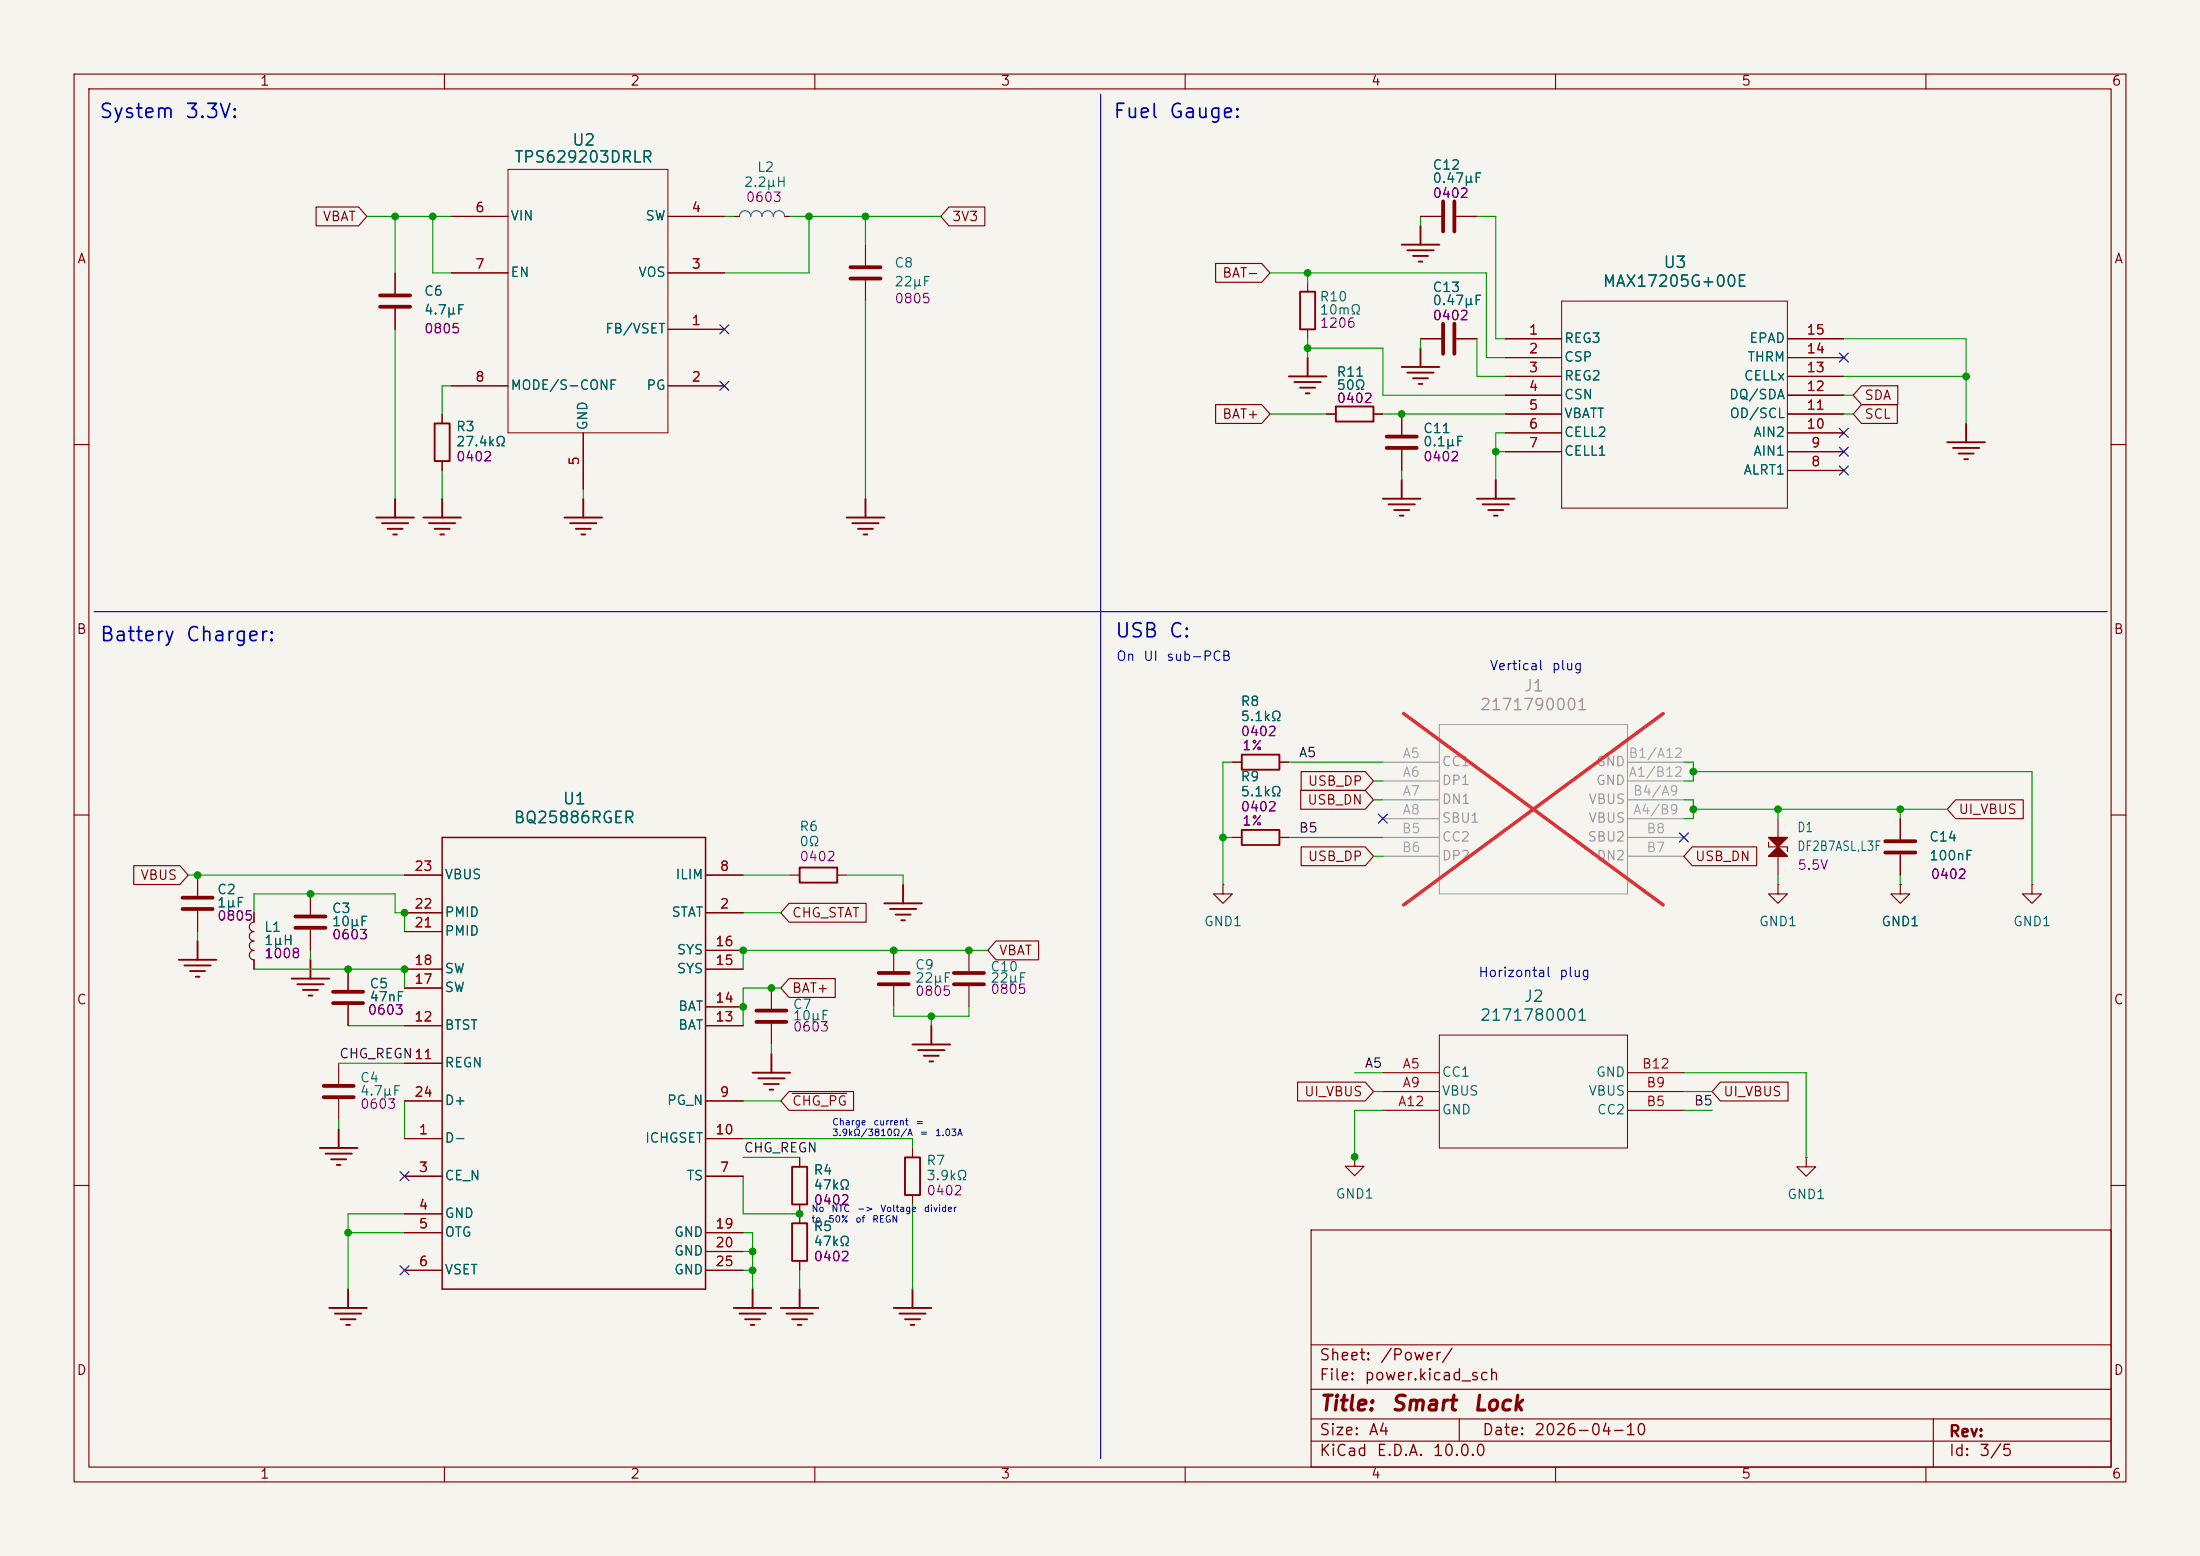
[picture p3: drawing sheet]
<svg xmlns="http://www.w3.org/2000/svg" width="297mm" height="210mm" viewBox="0 0 297 210" stroke-linecap="round" stroke-linejoin="round" font-family="sans-serif">
<path d="M0 0h297v210h-297z" fill="#f5f4ef" stroke="#f5f4ef" stroke-width=".14"/>
<g fill="none" stroke="#840000" stroke-width=".15">
<path d="M10 10h277v190h-277zM12 12h273v186h-273zM60 10v2M110 10v2M160 10v2M210 10v2M260 10v2M42.7 27.9h5.7l1.1 1.3-1.1 1.3h-5.7zM53.3 36.8v2.8M61 29.2h7.6M61 36.8h7.6M90.2 29.2h7.6"/>
<path d="M90.2 36.8h7.6M99.1 29.2h.7M105.9 29.2h.8M116.8 33v2.8M116.8 37.8v2.8M128.1 27.9h4.9v2.6h-4.9l-1.1-1.3zM164.1 35.6h6.2l1.1 1.2-1.1 1.3h-6.2zM176.5 38.1v1.3M191.8 29.2h2.8M196.6 29.2h2.8M53.3 41.7v2.8M59.7 55.9v1.3"/>
<path d="M61 52.1h7.6M78.7 58.4v7.6M90.2 44.5h7.6M90.2 52.1h7.6M164.1 54.6h6.2l1.1 1.3-1.1 1.3h-6.2zM176.5 44.5v1.2M179.1 55.9h1.2M185.4 55.9h1.3M189.2 55.9v2.8M191.8 45.7h2.8M196.6 45.7h2.8M203.2 45.7h7.6"/>
<path d="M203.2 55.9h7.6M203.2 48.3h7.6M203.2 50.8h7.6M203.2 53.3h7.6M203.2 58.4h7.6M241.3 45.7h7.6M241.3 55.9h7.6M241.3 48.3h7.6M241.3 50.8h7.6M241.3 53.3h7.6M241.3 58.4h7.6M251.3 52.1h4.9v2.5h-4.9l-1.1-1.3z"/>
<path d="M251.3 54.6h4.8v2.6h-4.8l-1.1-1.3zM10 60h2M59.7 62.2v1.3M189.2 60.7v2.8M203.2 61h7.6M241.3 61h7.6M241.3 63.5h7.6M285 60h2M10 110h2M18.1 116.8h6.2l1.1 1.3-1.1 1.3h-6.2zM26.7 118.1v2.8M54.6 118.1h5.1"/>
<path d="M95.2 118.1h5.1M106.7 118.1h1.2M113 118.1h1.3M165.1 119.4v1.3h1.3l-1.3 1.2-1.3-1.2h1.3M165.1 119.4h.1M166.4 102.9h1.2M166.4 113h1.2M172.7 102.9h1.3M172.7 113h1.3M175.6 106.7h8.7l1.1 1.3-1.1 1.2h-8.7zM175.7 104.1h8.6l1.1 1.3-1.1 1.3h-8.6zM175.7 114.3h8.6l1.1 1.3-1.1 1.2h-8.6z"/>
<path d="M228.4 114.3h8.8v2.5h-8.8l-1.1-1.2zM238.8 113h2.5l-2.5 2.6h2.5zM238.8 113.7v.6h2.5v.6M240 119.4v1.3h1.3l-1.3 1.2-1.2-1.2h1.2M240 119.4h.1M240 110.5v2.5M240 115.6v2.5M256.5 119.4v1.3h1.3l-1.3 1.2-1.2-1.2h1.2M256.5 119.4h.1M256.5 110.5v2.8M256.5 115.3v2.8M264 107.9h9.1v2.6h-9.1l-1.1-1.3z"/>
<path d="M274.3 119.4v1.3h1.3l-1.3 1.2-1.3-1.2h1.3M274.3 119.4h.1M285 110h2M26.7 122.9v2.8M34.3 123.2v1.3a.64 .64 0 0 0-.6 .6 .64 .64 0 0 0 .6 .6 .64 .64 0 0 0-.6 .7 .64 .64 0 0 0 .6 .6 .64 .64 0 0 0-.6 .6 .64 .64 0 0 0 .6 .7 .64 .64 0 0 0-.6 .6 .64 .64 0 0 0 .6 .6v1.3M41.9 120.7v2.7M41.9 125.5v2.8M47 130.8v2.8M47 135.6v2.8M54.6 123.2h5.1M54.6 138.4h5.1M54.6 130.8h5.1"/>
<path d="M54.6 133.4h5.1M54.6 125.7h5.1M95.2 123.2h5.1M95.2 138.4h5.1M95.2 135.9h5.1M95.2 130.8h5.1M95.2 128.3h5.1M104.1 133.4v2.7M104.1 138.2v2.8M106.5 132.1h6.3v2.5h-6.3l-1.1-1.2zM106.5 121.9h10.4v2.6h-10.4l-1.1-1.3zM120.6 128.3v2.8"/>
<path d="M120.6 133.1v2.8M130.8 128.3v2.8M130.8 133.1v2.8M134.5 127h5.7v2.5h-5.7l-1.2-1.2zM45.7 143.5v2.8M45.7 148.3v2.8M54.6 153.7h5.1M54.6 158.8h5.1M54.6 148.6h5.1M54.6 143.5h5.1M95.2 153.7h5.1M95.2 158.8h5.1"/>
<path d="M95.2 148.6h5.1M106.5 147.3h8.7v2.6h-8.7l-1.1-1.3zM107 147.6h7.3M107.9 156.2v1.3M123.2 154.9v1.3M175.2 146h9.1l1.1 1.3-1.1 1.3h-9.1zM182.9 156.1v1.3h1.2l-1.2 1.3-1.3-1.3h1.3M182.9 156.1h.1M186.7 144.8h7.6M186.7 147.3h7.6M186.7 149.9h7.6M219.7 144.8h7.6"/>
<path d="M219.7 147.3h7.6M219.7 149.9h7.6M232.3 146h9.1v2.6h-9.1l-1.2-1.3zM243.8 156.2v1.3h1.3l-1.3 1.3-1.2-1.3h1.2M243.8 156.2h.1M10 160h2M54.6 163.8h5.1M54.6 171.5h5.1M54.6 166.4h5.1M95.2 171.5h5.1M95.2 166.4h5.1M95.2 168.9h5.1"/>
<path d="M107.9 162.6v2.5M107.9 170.2v1.3M123.2 161.3v1.3M177 166h108v32h-108zM285 160h2M60 198v2M110 198v2M160 198v2M177 194.5h108M177 191.5h108M177 187.5h108M177 181.5h108"/>
<path d="M197 191.5v3M210 198v2M260 198v2M261 191.5v6.5"/>
</g>
<path d="M99.8 29.2a.76 .76 0 0 1 .8-.8 .76 .76 0 0 1 .7 .8 .76 .76 0 0 1 .8-.8 .76 .76 0 0 1 .8 .8 .76 .76 0 0 1 .7-.8 .76 .76 0 0 1 .8 .8 .76 .76 0 0 1 .8-.8 .76 .76 0 0 1 .7 .8" fill="none" stroke="#0077c8" stroke-width=".15"/>
<g fill="none" stroke="#840000" stroke-width=".25">
<path d="M175.5 39.4h2v5.1h-2zM189.2 33h5.1M190 33.8h3.5M190.8 34.5h2M191.5 35.3h.5M191.8 30.5v2.5M58.7 57.2h2v5h-2zM174 50.8h5.1M174.8 51.6h3.5M175.5 52.3h2M176.3 53.1h.5M176.5 48.3v2.5"/>
<path d="M180.3 54.9h5.1v2h-5.1zM189.2 49.5h5.1M190 50.3h3.5M190.8 51.1h2M191.5 51.8h.5M191.8 47v2.5M262.9 59.7h5.1M265.4 57.2v2.5M50.8 69.9h5.1M51.6 70.6h3.5M52.3 71.4h2.1M53.1 72.1h.5"/>
<path d="M53.3 67.3v2.6M57.1 69.9h5.1M57.9 70.6h3.6M58.7 71.4h2M59.4 72.1h.5M59.7 67.3v2.6M76.2 69.9h5.1M77 70.6h3.5M77.7 71.4h2.1M78.5 72.1h.5M78.7 67.3v2.6M114.3 69.9h5.1"/>
<path d="M115.1 70.6h3.5M115.8 71.4h2.1M116.6 72.1h.5M116.8 67.3v2.6M186.7 67.3h5.1M187.5 68.1h3.5M188.2 68.8h2M189 69.6h.5M189.2 64.8v2.5M199.4 67.3h5.1M200.2 68.1h3.5M200.9 68.8h2"/>
<path d="M201.7 69.6h.5M201.9 64.8v2.5M263.7 60.5h3.5M264.4 61.2h2M265.2 62h.5M107.9 117.1h5.1v2h-5.1zM121.9 119.4v2.5M167.6 101.9h5.1v2h-5.1zM167.6 112h5.1v2h-5.1zM24.1 129.5h5.1M24.9 130.3h3.5M25.7 131.1h2"/>
<path d="M26.4 131.8h.5M26.7 127v2.5M39.4 132.1h5M40.1 132.8h3.6M40.9 133.6h2M41.7 134.4h.5M41.9 129.5v2.6M119.4 121.9h5.1M120.1 122.7h3.6M120.9 123.4h2M121.7 124.2h.5M125.7 138.4v2.6"/>
<path d="M43.2 154.9h5.1M43.9 155.7h3.6M44.7 156.5h2M45.5 157.2h.5M45.7 152.4v2.5M101.6 144.8h5.1M102.4 145.5h3.5M103.1 146.3h2.1M103.9 147.1h.5M104.1 142.2v2.6M106.9 157.5h2.1v5.1h-2.1zM122.2 156.2h2v5.1h-2z"/>
<path d="M123.2 141h5.1M124 141.7h3.5M124.7 142.5h2M125.5 143.3h.5M44.4 176.5h5.1M45.2 177.3h3.6M46 178.1h2M46.7 178.8h.5M47 174v2.5M99.1 176.5h5M99.8 177.3h3.6M100.6 178.1h2"/>
<path d="M101.3 178.8h.6M101.6 174v2.5M105.4 176.5h5.1M106.2 177.3h3.5M106.9 165.1h2.1v5.1h-2.1zM106.9 178.1h2.1M107.7 178.8h.5M107.9 174v2.5M120.6 176.5h5.1M121.4 177.3h3.6M122.2 178.1h2M122.9 178.8h.5"/>
<path d="M123.2 174v2.5"/>
</g>
<g fill="none" stroke="#840000" stroke-width=".51">
<path d="M51.3 39.9h4.1M114.8 36.1h4.1M114.8 37.6h4.1M194.8 27.2v4M196.3 27.2v4M51.3 41.4h4.1M187.2 58.9h4.1M194.8 43.7v4.1M196.3 43.7v4.1M187.2 60.5h4.1M254.5 113.5h4.1M254.5 115.1h4.1"/>
<path d="M24.6 121.2h4.1M24.6 122.7h4.1M39.9 123.7h4M39.9 125.2h4M45 133.9h4M45 135.4h4M102.1 136.4h4.1M102.1 137.9h4.1M118.6 131.3h4.1M118.6 132.8h4.1M128.8 131.3h4M128.8 132.8h4"/>
<path d="M43.7 146.6h4.1M43.7 148.1h4.1"/>
</g>
<path d="M68.6 22.9h21.6v35.5h-21.6zM210.8 40.6h30.5v28h-30.5zM194.3 139.7h25.4v15.2h-25.4z" fill="none" stroke="#840000" stroke-width=".14"/>
<path d="M59.7 113h35.5v61h-35.5z" fill="none" stroke="#840000" stroke-width=".2"/>
<path d="M194.3 97.8h25.4v22.9h-25.4z" fill="none" stroke="#9c9b98" stroke-width=".14"/>
<path d="M186.7 105.4h7.6M186.7 110.5h7.6M186.7 102.9h7.6M186.7 108h7.6M186.7 113h7.6M186.7 115.6h7.6M219.7 105.4h7.6M219.7 110.5h7.6M219.7 102.9h7.6M219.7 108h7.6M219.7 113h7.6M219.7 115.6h7.6" fill="none" stroke="#9c9b98" stroke-width=".15"/>
<path d="M189.5 96.3l35 25.8M224.5 96.3l-35 25.8" fill="none" stroke="#e12e31" stroke-width=".46"/>
<g fill="#840000" stroke="#840000" stroke-width=".15">
<path d="M238.8 115.6l1.2-1.3 1.3 1.3z"/>
<path d="M238.8 113h2.5l-1.3 1.3z"/>
</g>
<path d="M148.6 12.7v184.2M12.7 82.6h271.8" fill="none" stroke="#0000c2" stroke-width=".15"/>
<g fill="none" stroke="#009600" stroke-width=".15">
<path d="M49.5 29.2h11.5M53.3 29.2v7.6M58.4 29.2v7.6h2.6M97.8 29.2h1.3M106.7 29.2h20.3M109.2 29.2v7.6h-11.4M116.8 29.2v3.8M171.4 36.8h29.3v11.5h2.5M176.5 36.8v1.3M191.8 29.2v1.3M199.4 29.2h2.5v16.5h1.3M53.3 44.5v22.8"/>
<path d="M61 52.1h-1.3v3.8M116.8 40.6v26.7M171.4 55.9h7.7M176.5 45.7v2.6M176.5 47h10.2v6.3h16.5M186.7 55.9h16.5M191.8 45.7v1.3M199.4 45.7v5.1h3.8M203.2 58.4h-1.3v6.4M248.9 53.3h1.3M248.9 50.8h16.5M248.9 45.7h16.5v11.5"/>
<path d="M248.9 55.9h1.3M59.7 63.5v3.8M78.7 66v1.3M189.2 63.5v1.3M201.9 61h1.3M25.4 118.1h29.2M100.3 118.1h6.4M114.3 118.1h7.6v1.3M165.1 113h1.3M166.4 102.9h-1.3v16.5M174 113h12.7M174 102.9h12.7"/>
<path d="M185.4 108h1.3M185.4 105.4h1.3M185.4 115.6h1.3M227.3 108h1.3v2.5h-1.3M227.3 102.9h1.3v2.5h-1.3M228.6 104.1h45.7v15.3M228.6 109.2h34.3M240 109.2v1.3M240 118.1v1.3M256.5 109.2v1.3M256.5 118.1v1.3M26.7 125.7v1.3"/>
<path d="M34.3 123.2v-2.5h19v2.5h1.3v2.5M34.3 130.8h20.3v2.6M41.9 128.3v1.2M47 138.4h7.6M100.3 123.2h5.1M105.4 133.4h-5.1v5M120.6 135.9v1.3h10.2v-1.3M125.7 137.2v1.2M133.3 128.3h-33v2.5M45.7 151.1v1.3M45.7 143.5h8.9M54.6 148.6v5.1"/>
<path d="M100.3 148.6h5.1M100.3 153.7h22.9v1.2M100.3 158.8v5h7.6M100.3 156.2h7.6M104.1 141v1.2M182.9 144.8h3.8M185.4 147.3h1.3M186.7 149.9h-3.8v6.3M227.3 149.9h3.8M227.3 144.8h16.5v11.4M227.3 147.3h3.8M47 166.4h7.6"/>
<path d="M54.6 163.8h-7.6v10.2M100.3 171.5h1.3M100.3 166.4h1.3v7.6M100.3 168.9h1.3M107.9 171.5v2.5M123.2 162.6v11.4"/>
</g>
<g fill="none" stroke="#000084" stroke-width=".15">
<path d="M97.2 51.5l1.2 1.2M97.2 43.8l1.2 1.3M98.4 51.5l-1.2 1.2M98.4 43.8l-1.2 1.3M248.3 47.7l1.2 1.2M248.3 57.8l1.2 1.2M249.5 47.7l-1.2 1.2M249.5 57.8l-1.2 1.2M248.3 62.9l1.2 1.2M248.3 60.4l1.2 1.2M249.5 62.9l-1.2 1.2M249.5 60.4l-1.2 1.2"/>
<path d="M186.1 109.9l1.2 1.2M187.3 109.9l-1.2 1.2M226.7 112.4l1.2 1.2M227.9 112.4l-1.2 1.2M54 158.1l1.2 1.3M55.2 158.1l-1.2 1.3M54 170.8l1.2 1.3M55.2 170.8l-1.2 1.3"/>
</g>
<g fill="#009600" stroke="#009600" stroke-width=".14">
<circle cx="176.5" cy="36.8" r=".46"/>
<circle cx="176.5" cy="47" r=".46"/>
<circle cx="116.8" cy="29.2" r=".46"/>
<circle cx="109.2" cy="29.2" r=".46"/>
<circle cx="53.3" cy="29.2" r=".46"/>
<circle cx="58.4" cy="29.2" r=".46"/>
<circle cx="165.1" cy="113" r=".46"/>
<circle cx="228.6" cy="109.2" r=".46"/>
<circle cx="182.9" cy="156.1" r=".46"/>
<circle cx="201.9" cy="61" r=".46"/>
<circle cx="265.4" cy="50.8" r=".46"/>
<circle cx="54.6" cy="123.2" r=".46"/>
<circle cx="41.9" cy="120.7" r=".46"/>
<circle cx="47" cy="166.4" r=".46"/>
<circle cx="47" cy="130.8" r=".46"/>
<circle cx="26.7" cy="118.1" r=".46"/>
<circle cx="54.6" cy="130.8" r=".46"/>
<circle cx="189.2" cy="55.9" r=".46"/>
<circle cx="125.7" cy="137.2" r=".46"/>
<circle cx="100.3" cy="135.9" r=".46"/>
<circle cx="100.3" cy="128.3" r=".46"/>
<circle cx="104.1" cy="133.4" r=".46"/>
<circle cx="120.6" cy="128.3" r=".46"/>
<circle cx="130.8" cy="128.3" r=".46"/>
<circle cx="256.5" cy="109.2" r=".46"/>
<circle cx="240" cy="109.2" r=".46"/>
<circle cx="228.6" cy="104.1" r=".46"/>
<circle cx="101.6" cy="171.5" r=".46"/>
<circle cx="101.6" cy="168.9" r=".46"/>
<circle cx="107.9" cy="163.8" r=".46"/>
</g>
<g font-size="2" fill="#840000">
<text x="178" y="190.9">Title:</text>
<text x="187.7" y="190.9">Smart</text>
<text x="198.7" y="190.9">Lock</text>
</g>
<g font-size="1.9" fill="#0000c2">
<text x="13.3" y="16.4">System</text>
<text x="24.9" y="16.4">3.3V:</text>
<text x="150.2" y="16.4">Fuel</text>
<text x="157.7" y="16.4">Gauge:</text>
<text x="13.4" y="87">Battery</text>
<text x="25" y="87">Charger:</text>
<text x="150.4" y="86.5">USB</text>
<text x="157.7" y="86.5">C:</text>
</g>
<g font-size="1.5" fill="#006464">
<text x="69.3" y="22.3">TPS629203DRLR</text>
<text x="77.1" y="20">U2</text>
<text x="216.3" y="39.1">MAX17205G+00E</text>
<text x="224.5" y="36.6">U3</text>
<text x="69.2" y="111.5">BQ25886RGER</text>
<text x="75.9" y="108.9">U1</text>
<text x="205.6" y="135.6">J2</text>
<text x="199.7" y="138.2">2171780001</text>
</g>
<g font-size="1.5" fill="#939391">
<text x="205.6" y="93.7">J1</text>
<text x="199.7" y="96.2">2171790001</text>
</g>
<g font-size="1.5" fill="#840000">
<text x="178" y="184">Sheet:</text>
<text x="186.2" y="184">/Power/</text>
<text x="178" y="186.7">File:</text>
<text x="184.1" y="186.7">power.kicad_sch</text>
<text x="178" y="196.9">KiCad</text>
<text x="178" y="194.1">Size:</text>
<text x="184.7" y="194.1">A4</text>
<text x="185.7" y="196.9">E.D.A.</text>
<text x="193.3" y="196.9">10.0.0</text>
<text x="200" y="194.1">Date:</text>
<text x="207" y="194.1">2026-04-10</text>
<text x="263" y="194.3">Rev:</text>
<text x="263" y="196.9">Id:</text>
<text x="267.1" y="196.9">3/5</text>
</g>
<g font-size="1.3" fill="#840000">
<text x="35" y="11.9">1</text>
<text x="85" y="11.9">2</text>
<text x="135" y="11.9">3</text>
<text x="185" y="11.9">4</text>
<text x="235" y="11.9">5</text>
<text x="285" y="11.9">6</text>
<text x="10.3" y="35.9">A</text>
<text x="43.5" y="30.2">VBAT</text>
<text x="128.4" y="30.2">3V3</text>
<text x="285.3" y="35.9">A</text>
<text x="164.9" y="37.8">BAT-</text>
<text x="164.9" y="56.8">BAT+</text>
<text x="251.6" y="54.3">SDA</text>
<text x="251.6" y="56.8">SCL</text>
<text x="10.3" y="85.9">B</text>
<text x="285.3" y="85.9">B</text>
<text x="176.5" y="106.4">USB_DP</text>
<text x="176.4" y="108.9">USB_DN</text>
<text x="264.3" y="110.2">UI_VBUS</text>
<text x="18.9" y="119.1">VBUS</text>
<text x="176.5" y="116.5">USB_DP</text>
<text x="228.8" y="116.5">USB_DN</text>
<text x="106.8" y="124.1">CHG_STAT</text>
<text x="134.8" y="129.2">VBAT</text>
<text x="10.3" y="135.9">C</text>
<text x="106.8" y="134.3">BAT+</text>
<text x="285.3" y="135.9">C</text>
<text x="106.8" y="149.5">CHG_PG</text>
<text x="176" y="148.3">UI_VBUS</text>
<text x="232.6" y="148.3">UI_VBUS</text>
<text x="10.3" y="185.9">D</text>
<text x="285.3" y="185.9">D</text>
<text x="35" y="199.9">1</text>
<text x="85" y="199.9">2</text>
<text x="135" y="199.9">3</text>
<text x="185" y="199.9">4</text>
<text x="235" y="199.9">5</text>
<text x="285" y="199.9">6</text>
</g>
<g font-size="1.3" fill="#006464">
<text x="102.1" y="23.5">L2</text>
<text x="193.3" y="23.2">C12</text>
<text x="100.3" y="25.5">2.2µH</text>
<text x="193.3" y="25">0.47µF</text>
<text x="68.8" y="30.1">VIN</text>
<text x="87.1" y="30.1">SW</text>
<text x="57.2" y="40.2">C6</text>
<text x="68.8" y="37.7">EN</text>
<text x="86.1" y="37.7">VOS</text>
<text x="120.7" y="36.4">C8</text>
<text x="120.7" y="39">22µF</text>
<text x="178.1" y="41">R10</text>
<text x="193.3" y="39.7">C13</text>
<text x="193.3" y="41.5">0.47µF</text>
<text x="57.2" y="42.8">4.7µF</text>
<text x="81.6" y="45.3">FB/VSET</text>
<text x="178.1" y="42.8">10mΩ</text>
<text x="211.1" y="46.6">REG3</text>
<text x="236.1" y="46.6">EPAD</text>
<text x="68.8" y="52.9">MODE/S-CONF</text>
<text x="87.2" y="52.9">PG</text>
<text x="180.3" y="51.2">R11</text>
<text x="180.3" y="52.9">50Ω</text>
<text x="211.1" y="49.1">CSP</text>
<text x="211.1" y="51.7">REG2</text>
<text x="235.3" y="51.7">CELLx</text>
<text x="235.8" y="49.1">THRM</text>
<text x="61.5" y="58.5">R3</text>
<text x="79.6" y="58.2" transform="rotate(-90 79.6 58.2)">GND</text>
<text x="192" y="58.8">C11</text>
<text x="211.1" y="54.2">CSN</text>
<text x="211.1" y="56.7">VBATT</text>
<text x="211.1" y="59.3">CELL2</text>
<text x="233.3" y="54.2">DQ/SDA</text>
<text x="233.4" y="56.7">OD/SCL</text>
<text x="236.6" y="59.3">AIN2</text>
<text x="61.5" y="60.6">27.4kΩ</text>
<text x="192" y="60.6">0.1µF</text>
<text x="211.1" y="61.8">CELL1</text>
<text x="235.3" y="64.4">ALRT1</text>
<text x="236.6" y="61.8">AIN1</text>
<text x="167.4" y="95.6">R8</text>
<text x="167.4" y="97.6">5.1kΩ</text>
<text x="167.4" y="105.8">R9</text>
<text x="167.4" y="107.8">5.1kΩ</text>
<text x="107.8" y="112.5">R6</text>
<text x="242.5" y="112.6">D1</text>
<text x="260.4" y="113.9">C14</text>
<text x="59.9" y="119">VBUS</text>
<text x="91.1" y="119">ILIM</text>
<text x="107.8" y="114.5">0Ω</text>
<text x="242.5" y="115.2">DF2B7ASL,L3F</text>
<text x="260.4" y="116.4">100nF</text>
<text x="29.2" y="121">C2</text>
<text x="29.2" y="122.8">1µF</text>
<text x="44.7" y="123.5">C3</text>
<text x="44.7" y="125.3">10µF</text>
<text x="59.9" y="124.1">PMID</text>
<text x="90.6" y="124.1">STAT</text>
<text x="162.5" y="125.3">GND1</text>
<text x="237.4" y="125.3">GND1</text>
<text x="253.9" y="125.3">GND1</text>
<text x="271.7" y="125.3">GND1</text>
<text x="35.6" y="127.9">1µH</text>
<text x="35.6" y="126.1">L1</text>
<text x="59.9" y="131.7">SW</text>
<text x="59.9" y="126.6">PMID</text>
<text x="91.3" y="131.7">SYS</text>
<text x="91.3" y="129.1">SYS</text>
<text x="123.5" y="131.2">C9</text>
<text x="133.6" y="131.4">C10</text>
<text x="49.8" y="133.7">C5</text>
<text x="49.8" y="135.5">47nF</text>
<text x="59.9" y="134.2">SW</text>
<text x="91.5" y="136.8">BAT</text>
<text x="106.9" y="136.5">C7</text>
<text x="123.5" y="132.9">22µF</text>
<text x="133.6" y="132.9">22µF</text>
<text x="59.9" y="139.3">BTST</text>
<text x="91.5" y="139.3">BAT</text>
<text x="106.9" y="138">10µF</text>
<text x="48.5" y="146.4">C4</text>
<text x="48.5" y="148.2">4.7µF</text>
<text x="59.9" y="144.4">REGN</text>
<text x="59.9" y="149.5">D+</text>
<text x="90" y="149.5">PG_N</text>
<text x="194.6" y="145.6">CC1</text>
<text x="194.6" y="148.2">VBUS</text>
<text x="214.4" y="148.2">VBUS</text>
<text x="215.4" y="145.6">GND</text>
<text x="59.9" y="154.5">D-</text>
<text x="87" y="154.5">ICHGSET</text>
<text x="194.6" y="150.7">GND</text>
<text x="215.5" y="150.7">CC2</text>
<text x="59.9" y="159.6">CE_N</text>
<text x="92.6" y="159.6">TS</text>
<text x="109.7" y="158.9">R4</text>
<text x="109.7" y="160.9">47kΩ</text>
<text x="125" y="157.6">R7</text>
<text x="125" y="159.6">3.9kΩ</text>
<text x="59.9" y="164.7">GND</text>
<text x="59.9" y="167.2">OTG</text>
<text x="90.9" y="167.2">GND</text>
<text x="109.7" y="166.5">R5</text>
<text x="180.2" y="162.1">GND1</text>
<text x="241.2" y="162.2">GND1</text>
<text x="59.9" y="172.3">VSET</text>
<text x="90.9" y="169.8">GND</text>
<text x="90.9" y="172.3">GND</text>
<text x="109.7" y="168.5">47kΩ</text>
</g>
<g font-size="1.3" fill="#a90000">
<text x="64.1" y="29">6</text>
<text x="93.3" y="29">4</text>
<text x="64.1" y="36.6">7</text>
<text x="93.3" y="36.6">3</text>
<text x="93.3" y="44.2">1</text>
<text x="206.3" y="45.5">1</text>
<text x="243.8" y="45.5">15</text>
<text x="64.1" y="51.8">8</text>
<text x="93.3" y="51.8">2</text>
<text x="206.3" y="48">2</text>
<text x="206.3" y="50.5">3</text>
<text x="206.3" y="53.1">4</text>
<text x="243.8" y="53.1">12</text>
<text x="243.8" y="50.5">13</text>
<text x="243.8" y="48">14</text>
<text x="206.3" y="55.6">5</text>
<text x="206.3" y="58.2">6</text>
<text x="243.8" y="58.2">10</text>
<text x="243.8" y="55.6">11</text>
<text x="78.5" y="62.9" transform="rotate(-90 78.5 62.9)">5</text>
<text x="206.3" y="60.7">7</text>
<text x="244.4" y="63.2">8</text>
<text x="244.4" y="60.7">9</text>
<text x="55.8" y="117.9">23</text>
<text x="97.1" y="117.9">8</text>
<text x="55.8" y="125.5">21</text>
<text x="55.8" y="122.9">22</text>
<text x="97.1" y="122.9">2</text>
<text x="55.8" y="130.6">18</text>
<text x="96.5" y="130.6">15</text>
<text x="96.5" y="128">16</text>
<text x="55.8" y="133.1">17</text>
<text x="96.5" y="135.6">14</text>
<text x="55.8" y="138.2">12</text>
<text x="55.8" y="143.3">11</text>
<text x="96.5" y="138.2">13</text>
<text x="55.8" y="148.3">24</text>
<text x="97.1" y="148.3">9</text>
<text x="188.6" y="149.6">A12</text>
<text x="189.2" y="144.5">A5</text>
<text x="189.2" y="147.1">A9</text>
<text x="221.6" y="144.5">B12</text>
<text x="222.2" y="149.6">B5</text>
<text x="222.2" y="147.1">B9</text>
<text x="56.4" y="153.4">1</text>
<text x="96.5" y="153.4">10</text>
<text x="56.4" y="158.5">3</text>
<text x="97.1" y="158.5">7</text>
<text x="56.4" y="163.6">4</text>
<text x="56.4" y="166.1">5</text>
<text x="96.5" y="166.1">19</text>
<text x="56.4" y="171.2">6</text>
<text x="96.5" y="168.7">20</text>
<text x="96.5" y="171.2">25</text>
</g>
<g font-size="1.3" fill="#840084">
<text x="100.6" y="27.6">0603</text>
<text x="193.3" y="27">0402</text>
<text x="120.7" y="41.2">0805</text>
<text x="57.2" y="45.3">0805</text>
<text x="178.1" y="44.6">1206</text>
<text x="193.3" y="43.5">0402</text>
<text x="180.4" y="54.7">0402</text>
<text x="61.5" y="62.6">0402</text>
<text x="192" y="62.6">0402</text>
<text x="167.4" y="99.7">0402</text>
<text x="167.6" y="101.6">1%</text>
<text x="167.4" y="109.8">0402</text>
<text x="167.6" y="111.7">1%</text>
<text x="107.8" y="116.6">0402</text>
<text x="242.6" y="117.7">5.5V</text>
<text x="260.6" y="118.9">0402</text>
<text x="29.2" y="124.6">0805</text>
<text x="35.6" y="129.6">1008</text>
<text x="44.7" y="127.1">0603</text>
<text x="49.5" y="137.3">0603</text>
<text x="123.5" y="134.7">0805</text>
<text x="133.6" y="134.5">0805</text>
<text x="107" y="139.5">0603</text>
<text x="48.5" y="150">0603</text>
<text x="125" y="161.6">0402</text>
<text x="109.7" y="162.9">0402</text>
<text x="109.7" y="170.5">0402</text>
</g>
<g font-size="1.3" fill="#0000c2">
<text x="150.6" y="89.5">On</text>
<text x="154.3" y="89.5">UI</text>
<text x="157.4" y="89.5">sub-PCB</text>
<text x="201" y="90.8">Vertical</text>
<text x="209.4" y="90.8">plug</text>
<text x="199.5" y="132.2">Horizontal</text>
<text x="210.4" y="132.2">plug</text>
</g>
<g font-size="1.3" fill="#0f0f0f">
<text x="175.3" y="102.5">A5</text>
<text x="175.3" y="112.7">B5</text>
<text x="45.7" y="143.2">CHG_REGN 11</text>
<text x="184.1" y="144.4">A5</text>
<text x="228.6" y="149.5">B5</text>
<text x="100.3" y="155.9">CHG_REGN</text>
</g>
<g font-size="1.3" fill="#a5a4a2">
<text x="189.2" y="102.6">A5</text>
<text x="189.2" y="105.2">A6</text>
<text x="189.2" y="107.7">A7</text>
<text x="219.8" y="105.2">A1/B12</text>
<text x="219.8" y="102.6">B1/A12</text>
<text x="220.4" y="107.7">B4/A9</text>
<text x="189.2" y="112.8">B5</text>
<text x="189.2" y="110.2">A8</text>
<text x="220.4" y="110.2">A4/B9</text>
<text x="222.2" y="112.8">B8</text>
<text x="189.2" y="115.3">B6</text>
<text x="222.2" y="115.3">B7</text>
</g>
<g font-size="1.3" fill="#939391">
<text x="194.6" y="103.7">CC1</text>
<text x="194.6" y="106.3">DP1</text>
<text x="215.4" y="106.3">GND</text>
<text x="215.4" y="103.7">GND</text>
<text x="194.6" y="108.8">DN1</text>
<text x="194.6" y="111.4">SBU1</text>
<text x="194.6" y="113.9">CC2</text>
<text x="214.2" y="113.9">SBU2</text>
<text x="214.4" y="111.4">VBUS</text>
<text x="214.4" y="108.8">VBUS</text>
<text x="194.6" y="116.4">DP2</text>
<text x="215.4" y="116.4">DN2</text>
</g>
<g font-size=".9" fill="#0000c2">
<text x="112.3" y="152.1">Charge</text>
<text x="112.3" y="153.5">3.9kΩ/3810Ω/A</text>
<text x="117.8" y="152.1">current</text>
<text x="123.5" y="152.1">=</text>
<text x="124.1" y="153.5">=</text>
<text x="126.2" y="153.5">1.03A</text>
<text x="109.5" y="163.8">No</text>
<text x="109.5" y="165.2">to</text>
<text x="111.7" y="165.2">50%</text>
<text x="112.2" y="163.8">NTC</text>
<text x="115.4" y="165.2">of</text>
<text x="115.6" y="163.8">-&gt;</text>
<text x="117.7" y="165.2">REGN</text>
<text x="118.8" y="163.8">Voltage</text>
<text x="124.6" y="163.8">divider</text>
</g>
</svg>
